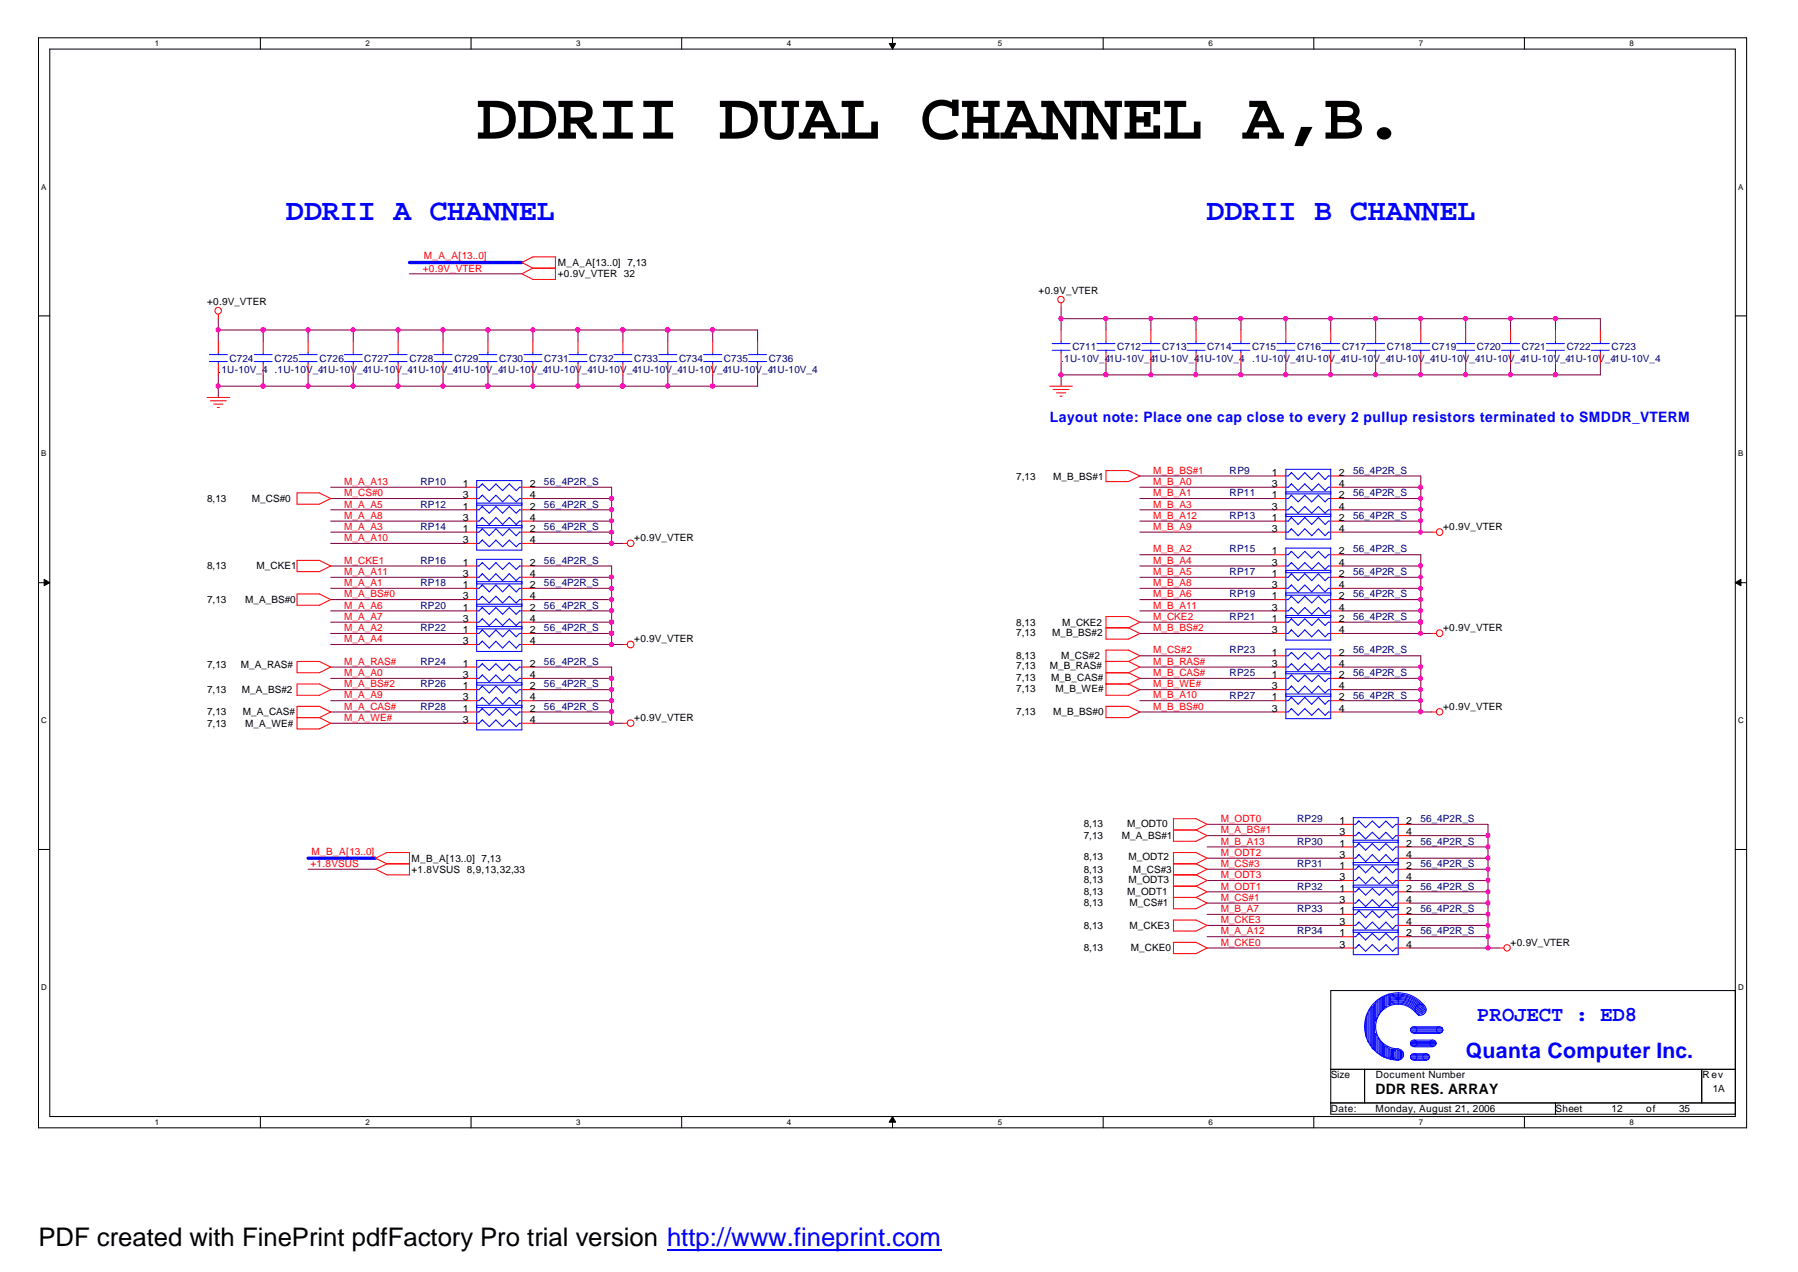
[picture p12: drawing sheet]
<svg xmlns="http://www.w3.org/2000/svg" width="297mm" height="210mm" viewBox="0 0 297 210" stroke-linecap="round" stroke-linejoin="round" font-family="sans-serif">
<g fill="none" stroke="#000" stroke-width=".17">
<path d="M6.3 6.2h281.9v179.9h-281.9zM8.2 8.1h278.1v176.1h-278.1zM43 6.2v1.9M77.7 6.2v1.9M112.5 6.2v1.9M147.3 6.2v1.9M182 6.2v1.9M216.8 6.2v1.9M251.5 6.2v1.9M6.3 52.1h1.9M286.3 52.1h1.9M6.3 96.2h1.9"/>
<path d="M286.3 96.2h1.9M6.3 140.2h1.9M286.3 140.2h1.9M219.6 163.5h66.7v13h-66.7zM219.6 176.5h5.6v5.5h-5.6zM225.2 176.5h55.6v5.5h-55.6zM280.8 176.5h5.5v5.5h-5.5zM43 184.2v1.9M77.7 184.2v1.9M112.5 184.2v1.9M147.3 184.2v1.9M182 184.2v1.9"/>
<path d="M216.8 184.2v1.9M219.6 182h37.1v1.9h-37.1zM251.5 184.2v1.9M256.7 182h29.6v1.9h-29.6z"/>
</g>
<g fill="#000" stroke="#000" stroke-width=".17">
<path d="M146.7 7.2h1.1l-.5 .9z" fill-rule="evenodd"/>
<path d="M7.3 95.6l.9 .6-.9 .5z" fill-rule="evenodd"/>
<path d="M286.3 96.2l1-.6v1.1z" fill-rule="evenodd"/>
<path d="M147.3 184.2l.5 1h-1.1z" fill-rule="evenodd"/>
</g>
<g fill="none" stroke="#800040" stroke-width=".17">
<path d="M36 52.6v3.7M36 54.5h89v1.8M43.4 54.5v1.8M50.8 54.5v1.8M58.3 54.5v1.8M65.7 54.5v1.8M67.6 45.2h18.5M73.1 54.5v1.8M80.5 54.5v1.8M87.9 54.5v1.8M95.4 54.5v1.8M102.8 54.5v1.8"/>
<path d="M110.2 54.5v1.8M117.6 54.5v1.8M175.1 52.6h89v1.9M175.1 50.7v3.8M182.5 52.6v1.9M189.9 52.6v1.9M197.4 52.6v1.9M204.8 52.6v1.9M212.2 52.6v1.9M219.6 52.6v1.9M227 52.6v1.9M234.4 52.6v1.9"/>
<path d="M241.9 52.6v1.9M249.3 52.6v1.9M256.7 52.6v1.9M36 61.9v3.7M43.4 61.9v1.8M50.8 61.9v1.8M58.3 61.9v1.8M65.7 61.9v1.8M73.1 61.9v1.8M80.5 61.9v1.8M87.9 61.9v1.8M95.4 61.9v1.8"/>
<path d="M102.8 61.9v1.8M110.2 61.9v1.8M117.6 61.9v1.8M125 61.9v1.8h-89M175.1 60v3.7M182.5 60v1.9M188.1 78.5h22.2M189.9 60v1.9M197.4 60v1.9M204.8 60v1.9M212.2 60v1.9M219.6 60v1.9"/>
<path d="M221.4 78.5h13v9.3M227 60v1.9M234.4 60v1.9M241.9 60v1.9M249.3 60v1.9M256.7 60v1.9M264.1 60v1.9h-89M54.6 82.3h22.2M54.6 84.1h22.2M54.6 80.4h22.2M54.6 87.8h22.2M54.6 97.1h22.2"/>
<path d="M54.6 89.7h22.2M54.6 98.9h22.2M54.6 86h22.2M54.6 95.3h22.2M54.6 93.4h22.2M87.9 82.3h13M87.9 84.1h13M87.9 80.4h13v9.3M87.9 87.8h13M87.9 97.1h13M87.9 89.7h14.9M87.9 98.9h13"/>
<path d="M87.9 86h13M87.9 95.3h13M87.9 93.4h13v13M188.1 82.3h22.2M188.1 84.1h22.2M188.1 80.4h22.2M188.1 87.8h22.2M188.1 97.1h22.2M188.1 98.9h22.2M188.1 86h22.2M188.1 95.3h22.2M188.1 91.5h22.2"/>
<path d="M188.1 93.4h22.2M221.4 82.3h13M221.4 84.1h13M221.4 80.4h13M221.4 87.8h14.9M221.4 97.1h13M221.4 98.9h13M221.4 86h13M221.4 95.3h13M221.4 91.5h13v13M221.4 93.4h13M54.6 117.5h22.2"/>
<path d="M54.6 104.5h22.2M54.6 102.7h22.2M54.6 115.6h22.2M54.6 100.8h22.2M54.6 106.4h22.2M54.6 111.9h22.2M54.6 110.1h22.2M54.6 119.4h22.2M54.6 113.8h22.2M87.9 117.5h13M87.9 104.5h13M87.9 102.7h13"/>
<path d="M87.9 115.6h13M87.9 100.8h13M87.9 106.4h14.9M87.9 111.9h13M87.9 110.1h13v9.3M87.9 119.4h14.9M87.9 113.8h13M188.1 117.5h22.2M188.1 104.5h22.2M188.1 102.7h22.2M188.1 115.6h22.2M188.1 100.8h22.2"/>
<path d="M188.1 108.2h22.2M188.1 111.9h22.2M188.1 110.1h22.2M188.1 113.8h22.2M221.4 117.5h14.9M221.4 104.5h14.9M221.4 102.7h13M221.4 115.6h13M221.4 100.8h13M221.4 108.2h13v9.3M221.4 111.9h13M221.4 110.1h13"/>
<path d="M221.4 113.8h13M199.2 139.8h22.2M199.2 137.9h22.2M199.2 136h22.2M232.6 139.8h12.9M232.6 136h12.9v20.4M232.6 137.9h12.9M50.8 143.4h11.2M199.2 152.7h22.2M199.2 150.9h22.2M199.2 141.6h22.2M199.2 149h22.2"/>
<path d="M199.2 147.2h22.2M199.2 154.6h22.2M199.2 143.4h22.2M199.2 156.4h22.2M199.2 145.3h22.2M232.6 152.7h12.9M232.6 150.9h12.9M232.6 141.6h12.9M232.6 149h12.9M232.6 147.2h12.9M232.6 154.6h12.9M232.6 143.4h12.9"/>
<path d="M232.6 156.4h14.8M232.6 145.3h12.9"/>
</g>
<path d="M67.6 43.3h18.5M50.8 141.6h11.2" fill="none" stroke="#00f" stroke-width=".55"/>
<g fill="none" stroke="#f00" stroke-width=".17">
<path d="M36 51.9v.7M36 56.3v1.9M43.4 56.3v1.9M50.8 56.3v1.9M58.3 56.3v1.9M65.7 56.3v1.9M73.1 56.3v1.9M80.5 56.3v1.9M86.1 43.3l1.8-.9h3.8v3.7h-3.8l-1.8-.9 1.8-.9zM87.9 44.3h3.8M87.9 56.3v1.9M95.4 56.3v1.9"/>
<path d="M102.8 56.3v1.9M110.2 56.3v1.9M117.6 56.3v1.9M125 56.3v1.9M175.1 50v.7M175.1 54.5v1.8M175.1 58.2v1.8M182.5 54.5v1.8M182.5 58.2v1.8M189.9 54.5v1.8M189.9 58.2v1.8M197.4 54.5v1.8"/>
<path d="M197.4 58.2v1.8M204.8 54.5v1.8M204.8 58.2v1.8M212.2 54.5v1.8M212.2 58.2v1.8M219.6 54.5v1.8M219.6 58.2v1.8M227 54.5v1.8M227 58.2v1.8M234.4 54.5v1.8M234.4 58.2v1.8M241.9 54.5v1.8"/>
<path d="M241.9 58.2v1.8M249.3 54.5v1.8M249.3 58.2v1.8M256.7 54.5v1.8M256.7 58.2v1.8M264.1 54.5v1.8M264.1 58.2v1.8M34.2 65.6h3.7M34.7 66.1h2.6M35.3 66.7h1.5M35.9 67.2h.3M36 60v1.9"/>
<path d="M43.4 60v1.9M50.8 60v1.9M58.3 60v1.9M65.7 60v1.9M73.1 60v1.9M80.5 60v1.9M87.9 60v1.9M95.4 60v1.9M102.8 60v1.9M110.2 60v1.9M117.6 60v1.9M125 60v1.9"/>
<path d="M173.2 63.7h3.8M173.8 64.3h2.6M174.3 64.8h1.6M174.9 65.4h.4M182.5 77.7h3.7l1.9 .8-1.9 1h-3.7zM210.3 78.5h1.9M219.6 78.5h1.8M49 81.3h3.7l1.9 1-1.9 .9h-3.7zM49 92.5h3.7l1.9 .9-1.9 .9h-3.7zM49 98h3.7l1.9 .9-1.9 1h-3.7zM76.8 89.7h1.9M76.8 87.8h1.9"/>
<path d="M76.8 98.9h1.9M76.8 82.3h1.9M76.8 84.1h1.9M76.8 86h1.9M76.8 93.4h1.9M76.8 95.3h1.9M76.8 80.4h1.9M76.8 97.1h1.9M86.1 89.7h1.8M86.1 87.8h1.8M86.1 98.9h1.8M86.1 82.3h1.8"/>
<path d="M86.1 84.1h1.8M86.1 86h1.8M86.1 93.4h1.8M86.1 95.3h1.8M86.1 80.4h1.8M86.1 97.1h1.8M102.8 89.7h.7M210.3 87.8h1.9M210.3 98.9h1.9M210.3 82.3h1.9M210.3 84.1h1.9M210.3 86h1.9"/>
<path d="M210.3 93.4h1.9M210.3 95.3h1.9M210.3 80.4h1.9M210.3 91.5h1.9M210.3 97.1h1.9M219.6 87.8h1.8M219.6 98.9h1.8M219.6 82.3h1.8M219.6 84.1h1.8M219.6 86h1.8M219.6 93.4h1.8M219.6 95.3h1.8"/>
<path d="M219.6 80.4h1.8M219.6 91.5h1.8M219.6 97.1h1.8M236.3 87.8h.7M49 116.6h3.7l1.9 .9-1.9 .9 1.9 1-1.9 .9h-3.7zM49 118.4h3.7M49 109.1h3.7l1.9 1-1.9 .9h-3.7zM49 112.9h3.7l1.9 .9-1.9 .9h-3.7zM76.8 119.4h1.9M76.8 117.5h1.9M76.8 104.5h1.9M76.8 106.4h1.9"/>
<path d="M76.8 100.8h1.9M76.8 113.8h1.9M76.8 115.6h1.9M76.8 102.7h1.9M76.8 110.1h1.9M76.8 111.9h1.9M86.1 119.4h1.8M86.1 117.5h1.8M86.1 104.5h1.8M86.1 106.4h1.8M86.1 100.8h1.8M86.1 113.8h1.8"/>
<path d="M86.1 115.6h1.8M86.1 102.7h1.8M86.1 110.1h1.8M86.1 111.9h1.8M102.8 119.4h.7M102.8 106.4h.7M182.5 101.7h3.7l1.9 1-1.9 .9 1.9 .9-1.9 1h-3.7zM182.5 103.6h3.7M182.5 116.6h3.7l1.9 .9-1.9 .9h-3.7zM182.5 109.1h3.7M182.5 111h3.7M182.5 112.9h3.7"/>
<path d="M186.2 109.1l1.9-.9-1.9-.9h-3.7v7.4h3.7l1.9-.9-1.9-.9M186.2 109.1l1.9 1-1.9 .9M186.2 111l1.9 .9-1.9 1M210.3 117.5h1.9M210.3 104.5h1.9M210.3 100.8h1.9M210.3 113.8h1.9M210.3 115.6h1.9M210.3 102.7h1.9M210.3 108.2h1.9M210.3 110.1h1.9M210.3 111.9h1.9"/>
<path d="M219.6 117.5h1.8M219.6 104.5h1.8M219.6 100.8h1.8M219.6 113.8h1.8M219.6 115.6h1.8M219.6 102.7h1.8M219.6 108.2h1.8M219.6 110.1h1.8M219.6 111.9h1.8M236.3 117.5h.7M236.3 104.5h.7M193.6 135.1h3.8l1.8 .9-1.8 1 1.8 .9-1.8 .9h-3.8z"/>
<path d="M193.6 137h3.8M221.4 136h1.9M221.4 137.9h1.9M221.4 139.8h1.9M230.7 136h1.9M230.7 137.9h1.9M230.7 139.8h1.9M62 141.6l1.8-.9h3.8v3.7h-3.8l-1.8-1 1.8-.8zM63.8 142.6h3.8M193.6 151.8h3.8l1.8 .9-1.8 .9h-3.8zM193.6 155.5h3.8l1.8 .9-1.8 1h-3.8zM193.6 142.6h3.8"/>
<path d="M193.6 144.4h3.8M193.6 146.2h3.8M193.6 148.1h3.8M197.4 142.6l1.8-1-1.8-.9h-3.8v9.3h3.8l1.8-1-1.8-.9M197.4 144.4l1.8 .9-1.8 .9M197.4 142.6l1.8 .8-1.8 1M197.4 146.2l1.8 1-1.8 .9M221.4 156.4h1.9M221.4 150.9h1.9M221.4 152.7h1.9M221.4 147.2h1.9M221.4 149h1.9"/>
<path d="M221.4 141.6h1.9M221.4 143.4h1.9M221.4 145.3h1.9M221.4 154.6h1.9M230.7 156.4h1.9M230.7 150.9h1.9M230.7 152.7h1.9M230.7 147.2h1.9M230.7 149h1.9M230.7 141.6h1.9M230.7 143.4h1.9M230.7 145.3h1.9"/>
<path d="M230.7 154.6h1.9M247.4 156.4h.8"/>
<circle cx="36" cy="51.3" r=".55"/>
<circle cx="175.1" cy="49.4" r=".54"/>
<circle cx="104.1" cy="89.6" r=".55"/>
<circle cx="237.5" cy="87.8" r=".55"/>
<circle cx="104" cy="106.4" r=".56"/>
<circle cx="104.1" cy="119.3" r=".55"/>
<circle cx="237.5" cy="104.5" r=".55"/>
<circle cx="237.5" cy="117.5" r=".54"/>
<circle cx="248.7" cy="156.4" r=".54"/>
</g>
<g fill="none" stroke="#00f" stroke-width=".17">
<path d="M34.5 59.7h3M34.5 58.5h3M36 58.2v.3M36 59.7v.3M42 59.7h2.9M42 58.5h2.9M43.4 58.2v.3M43.4 59.7v.3M49.4 59.7h2.9M49.4 58.5h2.9M50.8 58.2v.3M50.8 59.7v.3"/>
<path d="M56.8 59.7h3M56.8 58.5h3M58.3 58.2v.3M58.3 59.7v.3M64.2 59.7h3M64.2 58.5h3M65.7 58.2v.3M65.7 59.7v.3M71.6 59.7h3M71.6 58.5h3M73.1 58.2v.3M73.1 59.7v.3"/>
<path d="M79 59.7h3M79 58.5h3M80.5 58.2v.3M80.5 59.7v.3M86.4 59.7h3M86.4 58.5h3M87.9 58.2v.3M87.9 59.7v.3M93.9 59.7h3M93.9 58.5h3M95.4 58.2v.3M95.4 59.7v.3"/>
<path d="M101.3 59.7h3M101.3 58.5h3M102.8 58.2v.3M102.8 59.7v.3M108.7 59.7h3M108.7 58.5h3M110.2 58.2v.3M110.2 59.7v.3M116.1 59.7h3M116.1 58.5h3M117.6 58.2v.3M117.6 59.7v.3"/>
<path d="M123.5 59.7h3M123.5 58.5h3M125 58.2v.3M125 59.7v.3M173.6 57.8h3M173.6 56.7h3M175.1 56.3v.4M175.1 57.8v.4M181 57.8h3M181 56.7h3M182.5 56.3v.4M182.5 57.8v.4"/>
<path d="M188.4 57.8h3M188.4 56.7h3M189.9 56.3v.4M189.9 57.8v.4M195.9 57.8h2.9M195.9 56.7h2.9M197.4 56.3v.4M197.4 57.8v.4M203.3 57.8h2.9M203.3 56.7h2.9M204.8 56.3v.4M204.8 57.8v.4"/>
<path d="M210.7 57.8h3M210.7 56.7h3M212.2 56.3v.4M212.2 57.8v.4M218.1 57.8h3M218.1 56.7h3M219.6 56.3v.4M219.6 57.8v.4M225.5 57.8h3M225.5 56.7h3M227 56.3v.4M227 57.8v.4"/>
<path d="M233 57.8h2.9M233 56.7h2.9M234.4 56.3v.4M234.4 57.8v.4M240.4 57.8h2.9M240.4 56.7h2.9M241.9 56.3v.4M241.9 57.8v.4M247.8 57.8h2.9M247.8 56.7h2.9M249.3 56.3v.4M249.3 57.8v.4"/>
<path d="M255.2 57.8h2.9M255.2 56.7h2.9M256.7 56.3v.4M256.7 57.8v.4M262.6 57.8h3M262.6 56.7h3M264.1 56.3v.4M264.1 57.8v.4M78.7 79.3h7.4v11.5h-7.4zM212.2 77.4h7.4v11.6h-7.4zM213.1 78l-.2 .2M213.1 78l-.5 .5h-.4"/>
<path d="M213.1 78l1.1 1.1 1.1-1.1 1.2 1.1 1.1-1.1 1.1 1.1 .5-.6h.4M78.7 98.9h.3l.6-.5 1.1 1.1 1.1-1.1 1.1 1.1 1.1-1.1 1.2 1.1 .5-.6h.4M78.7 92.3h7.4v15.2h-7.4zM78.7 82.3h.3l.6-.6 1.1 1.1 1.1-1.1 1.1 1.1 1.1-1.1 1.2 1.1 .5-.5h.4M78.7 84.1h.3l.6-.5 1.1 1.1 1.1-1.1 1.1 1.1 1.1-1.1 1.2 1.1 .5-.6h.4M78.7 83h7.4M78.7 87.1h7.4M78.7 99.7h7.4M78.7 93.4h.3l.6-.5 1.1 1.1 1.1-1.1 1.1 1.1 1.1-1.1 1.2 1.1 .5-.6h.4M78.7 96.4h7.4M78.7 80.4h.3l.6-.5 1.1 1.1 1.1-1.1 1.1 1.1 1.1-1.1 1.2 1.1 .5-.6h.4M78.7 83.4h7.4"/>
<path d="M78.7 86.7h7.4M78.7 89.7h.3l.6-.6 1.1 1.1 1.1-1.1 1.1 1.1 1.1-1.1 1.2 1.1 .5-.5h.4M78.7 96h7.4M79.6 85.4l-.2 .2M79.6 85.4l-.6 .6h-.3M79.6 85.4l1.1 1.1 1.1-1.1 1.1 1.1 1.1-1.1 1.2 1.1 .5-.5h.4M79.6 87.3l-.6 .5h-.3M79.6 87.3l1.1 1.1 1.1-1.1 1.1 1.1 1.1-1.1 1.2 1.1 .5-.6h.4M79.6 94.7l-.2 .2M79.6 94.7l-.6 .6h-.3M79.6 94.7l1.1 1.1 1.1-1.1 1.1 1.1 1.1-1.1 1.2 1.1 .5-.5h.4M79.6 96.5l-.6 .6h-.3"/>
<path d="M79.6 96.5l1.1 1.2 1.1-1.2 1.1 1.2 1.1-1.2 1.2 1.2 .5-.6h.4M79.6 87.3l-.2 .2M79.6 96.5l-.2 .2M212.2 97.8h7.4M212.2 98.9h.4l.5-.5 1.1 1.1 1.1-1.1 1.2 1.1 1.1-1.1 1.1 1.1 .5-.6h.4M212.2 90.4h7.4v15.2h-7.4zM212.2 81.2h7.4M212.2 82.3h.4l.5-.6 1.1 1.1 1.1-1.1 1.2 1.1 1.1-1.1 1.1 1.1 .5-.5h.4M212.2 84.1h.4l.5-.5 1.1 1.1 1.1-1.1 1.2 1.1 1.1-1.1 1.1 1.1 .5-.6h.4M212.2 85.2h7.4M212.2 84.9h7.4M212.2 93.4h.4l.5-.5 1.1 1.1 1.1-1.1 1.2 1.1 1.1-1.1 1.1 1.1 .5-.6h.4"/>
<path d="M212.2 80.4h.4l.5-.5 1.1 1.1 1.1-1.1 1.2 1.1 1.1-1.1 1.1 1.1 .5-.6h.4M212.2 81.5h7.4M212.2 91.5h.4l.5-.5 1.1 1.1 1.1-1.1 1.2 1.1 1.1-1.1 1.1 1.1 .5-.6h.4M212.2 94.5h7.4M212.2 94.1h7.4M212.2 98.2h7.4M213.1 85.4l-.5 .6h-.4M213.1 85.4l1.1 1.1 1.1-1.1 1.2 1.1 1.1-1.1 1.1 1.1 .5-.5h.4M213.1 85.4l-.2 .2M213.1 87.3l-.2 .2M213.1 87.3l-.5 .5h-.4M213.1 87.3l1.1 1.1 1.1-1.1 1.2 1.1 1.1-1.1 1.1 1.1 .5-.6h.4"/>
<path d="M213.1 94.7l-.5 .6h-.4M213.1 94.7l1.1 1.1 1.1-1.1 1.2 1.1 1.1-1.1 1.1 1.1 .5-.5h.4M213.1 94.7l-.2 .2M213.1 96.5l-.2 .2M213.1 96.5l-.5 .6h-.4M213.1 96.5l1.1 1.2 1.1-1.2 1.2 1.2 1.1-1.2 1.1 1.2 .5-.6h.4M78.7 100.8h.3l.6-.5 1.1 1.1 1.1-1.1 1.1 1.1 1.1-1.1 1.2 1.1 .5-.6h.4M78.7 103.4h7.4M78.7 109h7.4v11.5h-7.4zM78.7 112.7h7.4M78.7 116.8h7.4M78.7 102.7h.3l.6-.6 1.1 1.1 1.1-1.1 1.1 1.1 1.1-1.1 1.2 1.1 .5-.5h.4"/>
<path d="M78.7 103.8h7.4M78.7 116.4h7.4M78.7 117.5h.3l.6-.6 1.1 1.1 1.1-1.1 1.1 1.1 1.1-1.1 1.2 1.1 .5-.5h.4M78.7 119.4h.3l.6-.6 1.1 1.1 1.1-1.1 1.1 1.1 1.1-1.1 1.2 1.1 .5-.5h.4M78.7 110.1h.3l.6-.6 1.1 1.1 1.1-1.1 1.1 1.1 1.1-1.1 1.2 1.1 .5-.5h.4M78.7 100h7.4M78.7 111.9h.3l.6-.5 1.1 1.1 1.1-1.1 1.1 1.1 1.1-1.1 1.2 1.1 .5-.6h.4M78.7 113h7.4M79.6 103.9l-.2 .3M79.6 105.8l-.2 .2M79.6 103.9l-.6 .6h-.3M79.6 103.9l1.1 1.2 1.1-1.2 1.1 1.2 1.1-1.2 1.2 1.2 .5-.6h.4"/>
<path d="M79.6 105.8l-.6 .6h-.3M79.6 105.8l1.1 1.1 1.1-1.1 1.1 1.1 1.1-1.1 1.2 1.1 .5-.5h.4M79.6 113.2l-.2 .2M79.6 115.1l-.2 .2M79.6 113.2l-.6 .6h-.3M79.6 113.2l1.1 1.2 1.1-1.2 1.1 1.2 1.1-1.2 1.2 1.2 .5-.6h.4M79.6 115.1l-.6 .5h-.3M79.6 115.1l1.1 1.1 1.1-1.1 1.1 1.1 1.1-1.1 1.2 1.1 .5-.6h.4M212.2 100.8h.4l.5-.5 1.1 1.1 1.1-1.1 1.2 1.1 1.1-1.1 1.1 1.1 .5-.6h.4M212.2 107.1h7.4v11.5h-7.4zM212.2 101.9h7.4M212.2 102.7h.4l.5-.6 1.1 1.1 1.1-1.1 1.2 1.1 1.1-1.1 1.1 1.1 .5-.5h.4"/>
<path d="M212.2 117.5h.4l.5-.6 1.1 1.1 1.1-1.1 1.2 1.1 1.1-1.1 1.1 1.1 .5-.5h.4M212.2 108.2h.4l.5-.5 1.1 1.1 1.1-1.1 1.2 1.1 1.1-1.1 1.1 1.1 .5-.6h.4M212.2 110.1h.4l.5-.6 1.1 1.1 1.1-1.1 1.2 1.1 1.1-1.1 1.1 1.1 .5-.5h.4M212.2 111.2h7.4M212.2 101.6h7.4M212.2 111.9h.4l.5-.5 1.1 1.1 1.1-1.1 1.2 1.1 1.1-1.1 1.1 1.1 .5-.6h.4M212.2 110.8h7.4M212.2 114.9h7.4M212.2 114.5h7.4M213.1 103.9l-.5 .6h-.4M213.1 103.9l1.1 1.2 1.1-1.2 1.2 1.2 1.1-1.2 1.1 1.2 .5-.6h.4M213.1 113.2l-.5 .6h-.4"/>
<path d="M213.1 113.2l1.1 1.2 1.1-1.2 1.2 1.2 1.1-1.2 1.1 1.2 .5-.6h.4M213.1 115.1l-.5 .5h-.4M213.1 115.1l1.1 1.1 1.1-1.1 1.2 1.1 1.1-1.1 1.1 1.1 .5-.6h.4M213.1 103.9l-.2 .3M213.1 113.2l-.2 .2M213.1 115.1l-.2 .2M223.3 134.9h7.4v22.6h-7.4zM223.3 139h7.4M223.3 138.7h7.4M224.2 135.5l-.2 .2M224.2 137.3l-.2 .2M224.2 135.5l-.5 .5h-.4"/>
<path d="M224.2 135.5l1.1 1.1 1.1-1.1 1.2 1.1 1.1-1.1 1.1 1.1 .5-.6h.4M224.2 137.3l-.5 .6h-.4M224.2 137.3l1.1 1.1 1.1-1.1 1.2 1.1 1.1-1.1 1.1 1.1 .5-.5h.4M224.2 139.2l-.2 .2M224.2 139.2l-.5 .6h-.4M224.2 139.2l1.1 1.1 1.1-1.1 1.2 1.1 1.1-1.1 1.1 1.1 .5-.5h.4M223.3 149.7h7.4M223.3 152.7h.4l.5-.5 1.1 1.1 1.1-1.1 1.2 1.1 1.1-1.1 1.1 1.1 .5-.6h.4M223.3 153.9h7.4M223.3 146.1h7.4M223.3 150.1h7.4M223.3 142.7h7.4"/>
<path d="M223.3 142.3h7.4M223.3 143.4h.4l.5-.5 1.1 1.1 1.1-1.1 1.2 1.1 1.1-1.1 1.1 1.1 .5-.6h.4M223.3 146.4h7.4M223.3 153.5h7.4M224.2 150.3l-.2 .2M224.2 150.3l-.5 .6h-.4M224.2 150.3l1.1 1.1 1.1-1.1 1.2 1.1 1.1-1.1 1.1 1.1 .5-.5h.4M224.2 146.6l-.2 .2M224.2 148.5l-.2 .1M224.2 146.6l-.5 .6h-.4M224.2 146.6l1.1 1.1 1.1-1.1 1.2 1.1 1.1-1.1 1.1 1.1 .5-.5h.4M224.2 148.5l-.5 .5h-.4"/>
<path d="M224.2 148.5l1.1 1.1 1.1-1.1 1.2 1.1 1.1-1.1 1.1 1.1 .5-.6h.4M224.2 141l-.2 .2M224.2 141l-.5 .6h-.4M224.2 141l1.1 1.2 1.1-1.2 1.2 1.2 1.1-1.2 1.1 1.2 .5-.6h.4M224.2 144.8l-.2 .1M224.2 144.8l-.5 .5h-.4M224.2 144.8l1.1 1.1 1.1-1.1 1.2 1.1 1.1-1.1 1.1 1.1 .5-.6h.4M224.2 154l-.2 .2M224.2 155.9l-.2 .2M224.2 154l-.5 .6h-.4M224.2 154l1.1 1.1 1.1-1.1 1.2 1.1 1.1-1.1 1.1 1.1 .5-.5h.4M224.2 155.9l-.5 .5h-.4"/>
<path d="M224.2 155.9l1.1 1.1 1.1-1.1 1.2 1.1 1.1-1.1 1.1 1.1 .5-.6h.4M225.3 168.1v2.6l.2 .6v-3.7l.2-.4v4.6l.2 .2v-5.2l.2-.3v5.9l.2 .2v-6.3l.1-.2v7M227 165.3v3.2l.2-.5v-2.7l.2-.1v2.4l.2-.2v-2.5l.2-.1v2.2l.1-.2v-2.2h.2v2l.2-.1v-1.9l.2-.2v1.9l.2-.2v-1.7l.2-.2v1.9M229.2 165.8l1.5-.3a3.8 3.8 0 0 1 3.4 2.1M229.2 165.6l1.5-.3a4 4 0 0 1 3.6 2.3M229.2 165.4l1.5-.2a4.2 4.2 0 0 1 3.7 2M229.2 165.2l1.5-.3a4.4 4.4 0 0 1 4 2.5M229.2 165a4.7 4.7 0 0 1 5.7 2.4M229.2 164.8l1.5-.2a4.7 4.7 0 0 1 4.2 2.5M229.2 164.6l1.5-.2a4.9 4.9 0 0 1 4.4 2.6M229.2 173.1h.2v1.5h.2v-1.5h.2v1.7h-.4l.6-1.7v1.7l.2-.2v-1.5l.1 .4v1.3h.2v-1.5h.2v1.5h.2v-1.5h.2v1.5l.2-.2v-1.1l.2 .2v.7M229.2 172.9v1.7h-.1v-1.7l-.2-.2v1.9l-.2-.2v-1.7l-.2-.1v1.8h-.2v-2l-.2-.2v2h-.2v-2.2l-.1-.2v2.2l-.2-.1v-2.3l-.2-.3v2.4l-.2-.2v-2.6l-.2-.4v2.8h-.2v-7.6l-.1 .2v7.2"/>
<path d="M229.2 164.1v1.8l-.1-.2v-1.5zM229.4 164.2l1.3-.1a5.3 5.3 0 0 1 4.6 2.6M229.4 164.4l1.3-.2a5.1 5.1 0 0 1 4.5 2.6M229.4 164.2v1.5M233 169.6h5v.2h-5.3v.2h5.4l-.1 .2h-5l.1 .2h4.9M233 174h2.7v.2h-3v.2h3.2l-.2 .2h-3l.4 .2h2.6M233 171.8h3.9v.2h-3.9l-.3 .2h4.3l-.1 .2h-4.2l.4 .2h3.5M233.3 173.9h2.1M233.3 175h2.1M233.3 172.7h3.2M233.3 171.6h3.2M233.3 170.5h4.3"/>
<path d="M233.3 169.4h4.3M233.6 167.1a3.7 3.7 0 0 0-2.9-1.4 3.7 3.7 0 0 0-3.7 3.7 3.7 3.7 0 0 0 3.7 3.7M235 166a5.5 5.5 0 0 0-4.3-2.2 5.5 5.5 0 0 0-5.5 5.7v-.1a5.5 5.5 0 0 0 5.5 5.5"/>
<circle cx="230.7" cy="174" r=".91"/>
<circle cx="233.3" cy="170" r=".54"/>
<circle cx="233.3" cy="174.4" r=".54"/>
<circle cx="233.3" cy="172.2" r=".54"/>
<circle cx="234.4" cy="166.6" r=".91"/>
<circle cx="235.3" cy="174.4" r=".55"/>
<circle cx="236.4" cy="172.2" r=".54"/>
<circle cx="237.5" cy="170" r=".54"/>
</g>
<g fill="#f0f" stroke="#f0f" stroke-width=".17">
<circle cx="43.4" cy="63.7" r=".37"/>
<circle cx="36" cy="63.7" r=".37"/>
<circle cx="58.2" cy="63.7" r=".35"/>
<circle cx="80.5" cy="63.7" r=".37"/>
<circle cx="73.1" cy="63.7" r=".37"/>
<circle cx="102.8" cy="63.7" r=".37"/>
<circle cx="95.3" cy="63.7" r=".35"/>
<circle cx="50.8" cy="63.7" r=".35"/>
<circle cx="117.6" cy="63.7" r=".37"/>
<circle cx="87.9" cy="63.7" r=".35"/>
<circle cx="110.2" cy="63.7" r=".37"/>
<circle cx="65.7" cy="63.7" r=".37"/>
<circle cx="227" cy="61.8" r=".35"/>
<circle cx="256.6" cy="61.8" r=".37"/>
<circle cx="182.5" cy="61.8" r=".37"/>
<circle cx="204.7" cy="61.8" r=".37"/>
<circle cx="249.2" cy="61.8" r=".37"/>
<circle cx="219.6" cy="61.8" r=".37"/>
<circle cx="212.1" cy="61.8" r=".37"/>
<circle cx="241.8" cy="61.8" r=".37"/>
<circle cx="234.4" cy="61.8" r=".35"/>
<circle cx="189.9" cy="61.8" r=".35"/>
<circle cx="197.3" cy="61.8" r=".35"/>
<circle cx="175.1" cy="61.8" r=".37"/>
<circle cx="245.5" cy="149" r=".35"/>
<circle cx="245.5" cy="150.8" r=".34"/>
<circle cx="234.4" cy="117.5" r=".35"/>
<circle cx="234.4" cy="93.4" r=".35"/>
<circle cx="234.4" cy="98.9" r=".35"/>
<circle cx="100.9" cy="104.5" r=".36"/>
<circle cx="100.9" cy="102.6" r=".37"/>
<circle cx="100.9" cy="95.2" r=".36"/>
<circle cx="110.2" cy="54.4" r=".37"/>
<circle cx="102.8" cy="54.4" r=".37"/>
<circle cx="100.9" cy="97.1" r=".36"/>
<circle cx="234.4" cy="111.9" r=".35"/>
<circle cx="234.4" cy="95.2" r=".34"/>
<circle cx="245.5" cy="147.1" r=".35"/>
<circle cx="245.5" cy="154.5" r=".35"/>
<circle cx="234.4" cy="84.1" r=".35"/>
<circle cx="100.9" cy="100.8" r=".37"/>
<circle cx="245.5" cy="139.7" r=".35"/>
<circle cx="100.9" cy="119.3" r=".37"/>
<circle cx="241.8" cy="52.6" r=".37"/>
<circle cx="234.4" cy="52.6" r=".35"/>
<circle cx="100.9" cy="85.9" r=".36"/>
<circle cx="227" cy="52.6" r=".35"/>
<circle cx="234.4" cy="102.6" r=".35"/>
<circle cx="234.4" cy="100.8" r=".35"/>
<circle cx="100.9" cy="87.8" r=".36"/>
<circle cx="100.9" cy="82.2" r=".37"/>
<circle cx="117.6" cy="54.4" r=".37"/>
<circle cx="95.3" cy="54.4" r=".35"/>
<circle cx="245.5" cy="141.6" r=".34"/>
<circle cx="256.6" cy="52.6" r=".37"/>
<circle cx="249.2" cy="52.6" r=".37"/>
<circle cx="36" cy="54.4" r=".37"/>
<circle cx="100.9" cy="106.4" r=".36"/>
<circle cx="175.1" cy="52.6" r=".37"/>
<circle cx="245.5" cy="152.7" r=".34"/>
<circle cx="234.4" cy="115.6" r=".34"/>
<circle cx="189.9" cy="52.6" r=".35"/>
<circle cx="182.5" cy="52.6" r=".37"/>
<circle cx="87.9" cy="54.4" r=".35"/>
<circle cx="245.5" cy="145.3" r=".35"/>
<circle cx="65.7" cy="54.4" r=".37"/>
<circle cx="58.2" cy="54.4" r=".35"/>
<circle cx="80.5" cy="54.4" r=".37"/>
<circle cx="73.1" cy="54.4" r=".37"/>
<circle cx="245.5" cy="143.4" r=".34"/>
<circle cx="100.9" cy="113.8" r=".36"/>
<circle cx="219.6" cy="52.6" r=".37"/>
<circle cx="212.1" cy="52.6" r=".37"/>
<circle cx="204.7" cy="52.6" r=".37"/>
<circle cx="197.3" cy="52.6" r=".35"/>
<circle cx="50.8" cy="54.4" r=".35"/>
<circle cx="43.4" cy="54.4" r=".37"/>
<circle cx="234.4" cy="87.8" r=".34"/>
<circle cx="234.4" cy="85.9" r=".34"/>
<circle cx="234.4" cy="104.5" r=".34"/>
<circle cx="100.9" cy="111.9" r=".37"/>
<circle cx="100.9" cy="117.5" r=".37"/>
<circle cx="234.4" cy="97.1" r=".34"/>
<circle cx="100.9" cy="89.6" r=".37"/>
<circle cx="100.9" cy="84.1" r=".37"/>
<circle cx="100.9" cy="98.9" r=".37"/>
<circle cx="234.4" cy="82.2" r=".35"/>
<circle cx="100.9" cy="115.6" r=".36"/>
<circle cx="234.4" cy="113.8" r=".34"/>
<circle cx="245.5" cy="137.9" r=".35"/>
<circle cx="234.4" cy="80.4" r=".35"/>
<circle cx="234.4" cy="110.1" r=".35"/>
<circle cx="245.5" cy="156.4" r=".35"/>
</g>
<path d="M110.1 206.3h45.2" fill="none" stroke="#00f" stroke-width=".3"/>
<text font-size="11.1" x="78.7" y="22.9">DDRII DUAL CHANNEL A,B.</text>
<g font-size="5" fill="#00f">
<text x="47.2" y="36.4">DDRII A CHANNEL</text>
<text x="199.1" y="36.4">DDRII B CHANNEL</text>
</g>
<text font-size="4.2" x="6.3" y="205.7">PDF created with FinePrint pdfFactory Pro trial version http://www.fineprint.com</text>
<g font-size="3.5" fill="#00f">
<text x="243.7" y="168.5">PROJECT : ED8</text>
<text x="241.9" y="174.5">Quanta Computer Inc.</text>
</g>
<text font-size="2.4" fill="#00f" x="173.2" y="69.7">Layout note: Place one cap close to every 2 pullup resistors terminated to SMDDR_VTERM</text>
<text font-size="2.4" x="227" y="180.5">DDR RES. ARRAY</text>
<g font-size="1.7" fill="#f00">
<text x="69.8" y="44.8">+0.9V_VTER</text>
<text x="69.9" y="42.8">M_A_A[13..0]</text>
<text x="56.8" y="80">M_A_A13</text>
<text x="56.8" y="83.7">M_A_A5</text>
<text x="56.8" y="81.9">M_CS#0</text>
<text x="190.3" y="81.9">M_B_A1</text>
<text x="190.3" y="83.7">M_B_A3</text>
<text x="190.3" y="80">M_B_A0</text>
<text x="190.3" y="78.2">M_B_BS#1</text>
<text x="56.8" y="87.4">M_A_A3</text>
<text x="56.8" y="89.3">M_A_A10</text>
<text x="56.8" y="85.6">M_A_A8</text>
<text x="190.3" y="87.4">M_B_A9</text>
<text x="190.3" y="85.6">M_B_A12</text>
<text x="56.8" y="94.9">M_A_A11</text>
<text x="56.8" y="93">M_CKE1</text>
<text x="190.3" y="94.9">M_B_A5</text>
<text x="190.3" y="91.2">M_B_A2</text>
<text x="190.3" y="93">M_B_A4</text>
<text x="56.8" y="96.7">M_A_A1</text>
<text x="56.8" y="98.6">M_A_BS#0</text>
<text x="56.8" y="100.4">M_A_A6</text>
<text x="190.3" y="100.4">M_B_A11</text>
<text x="190.3" y="98.6">M_B_A6</text>
<text x="190.3" y="96.7">M_B_A8</text>
<text x="56.8" y="102.3">M_A_A7</text>
<text x="56.8" y="104.2">M_A_A2</text>
<text x="56.8" y="106">M_A_A4</text>
<text x="190.3" y="104.2">M_B_BS#2</text>
<text x="190.3" y="102.3">M_CKE2</text>
<text x="190.3" y="107.8">M_CS#2</text>
<text x="56.8" y="111.6">M_A_A0</text>
<text x="56.8" y="109.7">M_A_RAS#</text>
<text x="56.8" y="113.4">M_A_BS#2</text>
<text x="190.3" y="109.7">M_B_RAS#</text>
<text x="190.3" y="111.6">M_B_CAS#</text>
<text x="190.3" y="113.4">M_B_WE#</text>
<text x="56.8" y="117.1">M_A_CAS#</text>
<text x="56.8" y="115.2">M_A_A9</text>
<text x="56.8" y="119">M_A_WE#</text>
<text x="190.3" y="117.1">M_B_BS#0</text>
<text x="190.3" y="115.2">M_B_A10</text>
<text x="201.4" y="135.7">M_ODT0</text>
<text x="201.4" y="137.5">M_A_BS#1</text>
<text x="51.2" y="143.1">+1.8VSUS</text>
<text x="51.4" y="141.1">M_B_A[13..0]</text>
<text x="201.4" y="139.4">M_B_A13</text>
<text x="201.4" y="141.2">M_ODT2</text>
<text x="201.4" y="143.1">M_CS#3</text>
<text x="201.4" y="144.9">M_ODT3</text>
<text x="201.4" y="148.6">M_CS#1</text>
<text x="201.4" y="146.8">M_ODT1</text>
<text x="201.4" y="152.3">M_CKE3</text>
<text x="201.4" y="150.5">M_B_A7</text>
<text x="201.4" y="154.2">M_A_A12</text>
<text x="201.4" y="156.1">M_CKE0</text>
</g>
<g font-size="1.7">
<text x="92" y="43.9">M_A_A[13..0] 7,13</text>
<text x="92" y="45.7">+0.9V_VTER 32</text>
<text x="34.2" y="50.4">+0.9V_VTER</text>
<text x="171.4" y="48.5">+0.9V_VTER</text>
<text x="34.2" y="82.8">8,13</text>
<text x="41.6" y="82.8">M_CS#0</text>
<text x="76.4" y="80.4">1</text>
<text x="76.4" y="82.2">3</text>
<text x="87.4" y="80.4">2</text>
<text x="87.4" y="82.2">4</text>
<text x="167.7" y="79.1">7,13</text>
<text x="173.8" y="79.1">M_B_BS#1</text>
<text x="209.9" y="82.2">1</text>
<text x="209.9" y="78.5">1</text>
<text x="209.9" y="80.4">3</text>
<text x="220.9" y="82.2">2</text>
<text x="220.9" y="78.5">2</text>
<text x="220.9" y="80.4">4</text>
<text x="76.4" y="84.1">1</text>
<text x="76.4" y="86">3</text>
<text x="76.4" y="87.8">1</text>
<text x="76.4" y="89.6">3</text>
<text x="87.4" y="84.1">2</text>
<text x="87.4" y="86">4</text>
<text x="87.4" y="87.8">2</text>
<text x="87.4" y="89.6">4</text>
<text x="104.6" y="89.3">+0.9V_VTER</text>
<text x="209.9" y="84.1">3</text>
<text x="209.9" y="86">1</text>
<text x="209.9" y="87.8">3</text>
<text x="220.9" y="84.1">4</text>
<text x="220.9" y="86">2</text>
<text x="220.9" y="87.8">4</text>
<text x="238.1" y="87.5">+0.9V_VTER</text>
<text x="34.2" y="94">8,13</text>
<text x="42.3" y="94">M_CKE1</text>
<text x="76.4" y="93.4">1</text>
<text x="76.4" y="95.2">3</text>
<text x="87.4" y="93.4">2</text>
<text x="87.4" y="95.2">4</text>
<text x="209.9" y="91.5">1</text>
<text x="209.9" y="93.4">3</text>
<text x="209.9" y="95.2">1</text>
<text x="220.9" y="91.5">2</text>
<text x="220.9" y="93.4">4</text>
<text x="220.9" y="95.2">2</text>
<text x="34.2" y="99.5">7,13</text>
<text x="40.5" y="99.5">M_A_BS#0</text>
<text x="76.4" y="100.8">1</text>
<text x="76.4" y="97">1</text>
<text x="76.4" y="98.9">3</text>
<text x="87.4" y="100.8">2</text>
<text x="87.4" y="97">2</text>
<text x="87.4" y="98.9">4</text>
<text x="209.9" y="98.9">1</text>
<text x="209.9" y="100.8">3</text>
<text x="209.9" y="97">3</text>
<text x="220.9" y="98.9">2</text>
<text x="220.9" y="100.8">4</text>
<text x="220.9" y="97">4</text>
<text x="76.4" y="104.5">1</text>
<text x="76.4" y="106.3">3</text>
<text x="76.4" y="102.6">3</text>
<text x="87.4" y="104.5">2</text>
<text x="87.4" y="106.3">4</text>
<text x="87.4" y="102.6">4</text>
<text x="104.6" y="106">+0.9V_VTER</text>
<text x="167.7" y="103.2">8,13</text>
<text x="167.7" y="104.9">7,13</text>
<text x="173.6" y="104.9">M_B_BS#2</text>
<text x="175.3" y="103.2">M_CKE2</text>
<text x="209.9" y="102.6">1</text>
<text x="209.9" y="104.5">3</text>
<text x="220.9" y="102.6">2</text>
<text x="220.9" y="104.5">4</text>
<text x="238.1" y="104.2">+0.9V_VTER</text>
<text x="34.2" y="110.3">7,13</text>
<text x="39.8" y="110.3">M_A_RAS#</text>
<text x="76.4" y="113.8">1</text>
<text x="76.4" y="110">1</text>
<text x="76.4" y="111.9">3</text>
<text x="87.4" y="113.8">2</text>
<text x="87.4" y="110">2</text>
<text x="87.4" y="111.9">4</text>
<text x="167.7" y="108.8">8,13</text>
<text x="167.7" y="110.5">7,13</text>
<text x="167.7" y="112.3">7,13</text>
<text x="173.2" y="110.5">M_B_RAS#</text>
<text x="173.4" y="112.3">M_B_CAS#</text>
<text x="175.1" y="108.8">M_CS#2</text>
<text x="209.9" y="108.2">1</text>
<text x="209.9" y="110">3</text>
<text x="209.9" y="111.9">1</text>
<text x="209.9" y="113.8">3</text>
<text x="220.9" y="108.2">2</text>
<text x="220.9" y="110">4</text>
<text x="220.9" y="111.9">2</text>
<text x="220.9" y="113.8">4</text>
<text x="34.2" y="118">7,13</text>
<text x="34.2" y="114.4">7,13</text>
<text x="34.2" y="119.9">7,13</text>
<text x="39.9" y="114.4">M_A_BS#2</text>
<text x="40.1" y="118">M_A_CAS#</text>
<text x="40.5" y="119.9">M_A_WE#</text>
<text x="76.4" y="115.6">3</text>
<text x="76.4" y="117.4">1</text>
<text x="76.4" y="119.3">3</text>
<text x="87.4" y="115.6">4</text>
<text x="87.4" y="117.4">2</text>
<text x="87.4" y="119.3">4</text>
<text x="104.6" y="119">+0.9V_VTER</text>
<text x="167.7" y="118">7,13</text>
<text x="167.7" y="114.1">7,13</text>
<text x="173.8" y="118">M_B_BS#0</text>
<text x="174.2" y="114.1">M_B_WE#</text>
<text x="209.9" y="115.6">1</text>
<text x="209.9" y="117.4">3</text>
<text x="220.9" y="115.6">2</text>
<text x="220.9" y="117.4">4</text>
<text x="238.1" y="117.1">+0.9V_VTER</text>
<text x="178.8" y="136.4">8,13</text>
<text x="186" y="136.4">M_ODT0</text>
<text x="221" y="136">1</text>
<text x="221" y="137.9">3</text>
<text x="232" y="136">2</text>
<text x="232" y="137.9">4</text>
<text x="67.9" y="142.2">M_B_A[13..0] 7,13</text>
<text x="178.8" y="142">8,13</text>
<text x="178.8" y="138.4">7,13</text>
<text x="185.1" y="138.4">M_A_BS#1</text>
<text x="186.2" y="142">M_ODT2</text>
<text x="221" y="139.7">1</text>
<text x="221" y="141.6">3</text>
<text x="221" y="143.4">1</text>
<text x="232" y="139.7">2</text>
<text x="232" y="141.6">4</text>
<text x="232" y="143.4">2</text>
<text x="67.9" y="144">+1.8VSUS 8,9,13,32,33</text>
<text x="178.8" y="144">8,13</text>
<text x="178.8" y="149.6">8,13</text>
<text x="178.8" y="145.7">8,13</text>
<text x="178.8" y="147.7">8,13</text>
<text x="186" y="147.7">M_ODT1</text>
<text x="186.2" y="145.7">M_ODT3</text>
<text x="186.4" y="149.6">M_CS#1</text>
<text x="186.9" y="144">M_CS#3</text>
<text x="221" y="147.1">1</text>
<text x="221" y="149">3</text>
<text x="221" y="145.3">3</text>
<text x="232" y="147.1">2</text>
<text x="232" y="149">4</text>
<text x="232" y="145.3">4</text>
<text x="178.8" y="153.3">8,13</text>
<text x="186.4" y="153.3">M_CKE3</text>
<text x="221" y="150.8">1</text>
<text x="221" y="152.7">3</text>
<text x="221" y="154.5">1</text>
<text x="232" y="150.8">2</text>
<text x="232" y="152.7">4</text>
<text x="232" y="154.5">2</text>
<text x="178.8" y="157">8,13</text>
<text x="186.6" y="157">M_CKE0</text>
<text x="221" y="156.4">3</text>
<text x="232" y="156.4">4</text>
<text x="249.3" y="156.1">+0.9V_VTER</text>
<text x="219.6" y="177.9">Size</text>
<text x="227" y="177.9">Document Number</text>
<text x="280.9" y="177.9">R ev</text>
<text x="219.6" y="183.5">Date:</text>
<text x="227" y="183.5">Monday, August 21, 2006</text>
<text x="256.7" y="183.5">Sheet</text>
<text x="265.9" y="183.5">12</text>
<text x="271.6" y="183.5">of</text>
<text x="277.1" y="183.5">35</text>
<text x="282.6" y="180.2">1A</text>
</g>
<g font-size="1.7" fill="#000080">
<text x="37.9" y="59.7">C724</text>
<text x="45.3" y="59.7">C725</text>
<text x="52.7" y="59.7">C726</text>
<text x="60.1" y="59.7">C727</text>
<text x="67.6" y="59.7">C728</text>
<text x="75" y="59.7">C729</text>
<text x="82.4" y="59.7">C730</text>
<text x="89.8" y="59.7">C731</text>
<text x="97.2" y="59.7">C732</text>
<text x="104.6" y="59.7">C733</text>
<text x="112.1" y="59.7">C734</text>
<text x="119.5" y="59.7">C735</text>
<text x="126.9" y="59.7">C736</text>
<text x="175.1" y="59.7">.1U-10V_4.1U-10V_4.1U-10V_4.1U-10V_4</text>
<text x="177" y="57.8">C711</text>
<text x="184.4" y="57.8">C712</text>
<text x="191.8" y="57.8">C713</text>
<text x="199.2" y="57.8">C714</text>
<text x="206.6" y="57.8">C715</text>
<text x="206.6" y="59.7">.1U-10V_4.1U-10V_4.1U-10V_4.1U-10V_4.1U-10V_4.1U-10V_4.1U-10V_4.1U-10V_4.1U-10V_4</text>
<text x="214" y="57.8">C716</text>
<text x="221.4" y="57.8">C717</text>
<text x="228.9" y="57.8">C718</text>
<text x="236.3" y="57.8">C719</text>
<text x="243.7" y="57.8">C720</text>
<text x="251.1" y="57.8">C721</text>
<text x="258.5" y="57.8">C722</text>
<text x="265.9" y="57.8">C723</text>
<text x="36" y="61.5">.1U-10V_4 .1U-10V_4.1U-10V_4.1U-10V_4.1U-10V_4.1U-10V_4.1U-10V_4.1U-10V_4.1U-10V_4.1U-10V_4.1U-10V_4.1U-10V_4.1U-10V_4</text>
<text x="69.4" y="83.7">RP12</text>
<text x="69.4" y="80">RP10</text>
<text x="89.8" y="83.7">56_4P2R_S</text>
<text x="89.8" y="80">56_4P2R_S</text>
<text x="202.9" y="81.9">RP11</text>
<text x="202.9" y="78.2">RP9</text>
<text x="223.3" y="81.9">56_4P2R_S</text>
<text x="223.3" y="78.2">56_4P2R_S</text>
<text x="69.4" y="87.5">RP14</text>
<text x="89.8" y="87.5">56_4P2R_S</text>
<text x="202.9" y="85.6">RP13</text>
<text x="223.3" y="85.6">56_4P2R_S</text>
<text x="69.4" y="93">RP16</text>
<text x="89.8" y="93">56_4P2R_S</text>
<text x="202.9" y="91.2">RP15</text>
<text x="202.9" y="94.9">RP17</text>
<text x="223.3" y="91.2">56_4P2R_S</text>
<text x="223.3" y="94.9">56_4P2R_S</text>
<text x="69.4" y="100.4">RP20</text>
<text x="69.4" y="96.7">RP18</text>
<text x="89.8" y="100.4">56_4P2R_S</text>
<text x="89.8" y="96.7">56_4P2R_S</text>
<text x="202.9" y="98.6">RP19</text>
<text x="223.3" y="98.6">56_4P2R_S</text>
<text x="69.4" y="104.2">RP22</text>
<text x="89.8" y="104.2">56_4P2R_S</text>
<text x="202.9" y="107.8">RP23</text>
<text x="202.9" y="102.3">RP21</text>
<text x="223.3" y="107.8">56_4P2R_S</text>
<text x="223.3" y="102.3">56_4P2R_S</text>
<text x="69.4" y="113.4">RP26</text>
<text x="69.4" y="109.7">RP24</text>
<text x="89.8" y="113.4">56_4P2R_S</text>
<text x="89.8" y="109.7">56_4P2R_S</text>
<text x="202.9" y="111.6">RP25</text>
<text x="223.3" y="111.6">56_4P2R_S</text>
<text x="69.4" y="117.1">RP28</text>
<text x="89.8" y="117.1">56_4P2R_S</text>
<text x="202.9" y="115.3">RP27</text>
<text x="223.3" y="115.3">56_4P2R_S</text>
<text x="214" y="135.7">RP29</text>
<text x="234.4" y="135.7">56_4P2R_S</text>
<text x="214" y="139.4">RP30</text>
<text x="214" y="143.1">RP31</text>
<text x="234.4" y="139.4">56_4P2R_S</text>
<text x="234.4" y="143.1">56_4P2R_S</text>
<text x="214" y="146.8">RP32</text>
<text x="234.4" y="146.8">56_4P2R_S</text>
<text x="214" y="150.5">RP33</text>
<text x="214" y="154.2">RP34</text>
<text x="234.4" y="150.5">56_4P2R_S</text>
<text x="234.4" y="154.2">56_4P2R_S</text>
</g>
<g font-size="1.3">
<text x="25.6" y="7.6">1</text>
<text x="60.3" y="7.6">2</text>
<text x="95.1" y="7.6">3</text>
<text x="129.8" y="7.6">4</text>
<text x="164.6" y="7.6">5</text>
<text x="199.4" y="7.6">6</text>
<text x="234.1" y="7.6">7</text>
<text x="268.9" y="7.6">8</text>
<text x="6.8" y="31.3">A</text>
<text x="286.8" y="31.3">A</text>
<text x="6.8" y="75.3">B</text>
<text x="286.8" y="75.3">B</text>
<text x="6.8" y="119.4">C</text>
<text x="286.8" y="119.4">C</text>
<text x="6.8" y="163.4">D</text>
<text x="286.8" y="163.4">D</text>
<text x="25.6" y="185.6">1</text>
<text x="60.3" y="185.6">2</text>
<text x="95.1" y="185.6">3</text>
<text x="129.8" y="185.6">4</text>
<text x="164.6" y="185.6">5</text>
<text x="199.4" y="185.6">6</text>
<text x="234.1" y="185.6">7</text>
<text x="268.9" y="185.6">8</text>
</g>
</svg>
